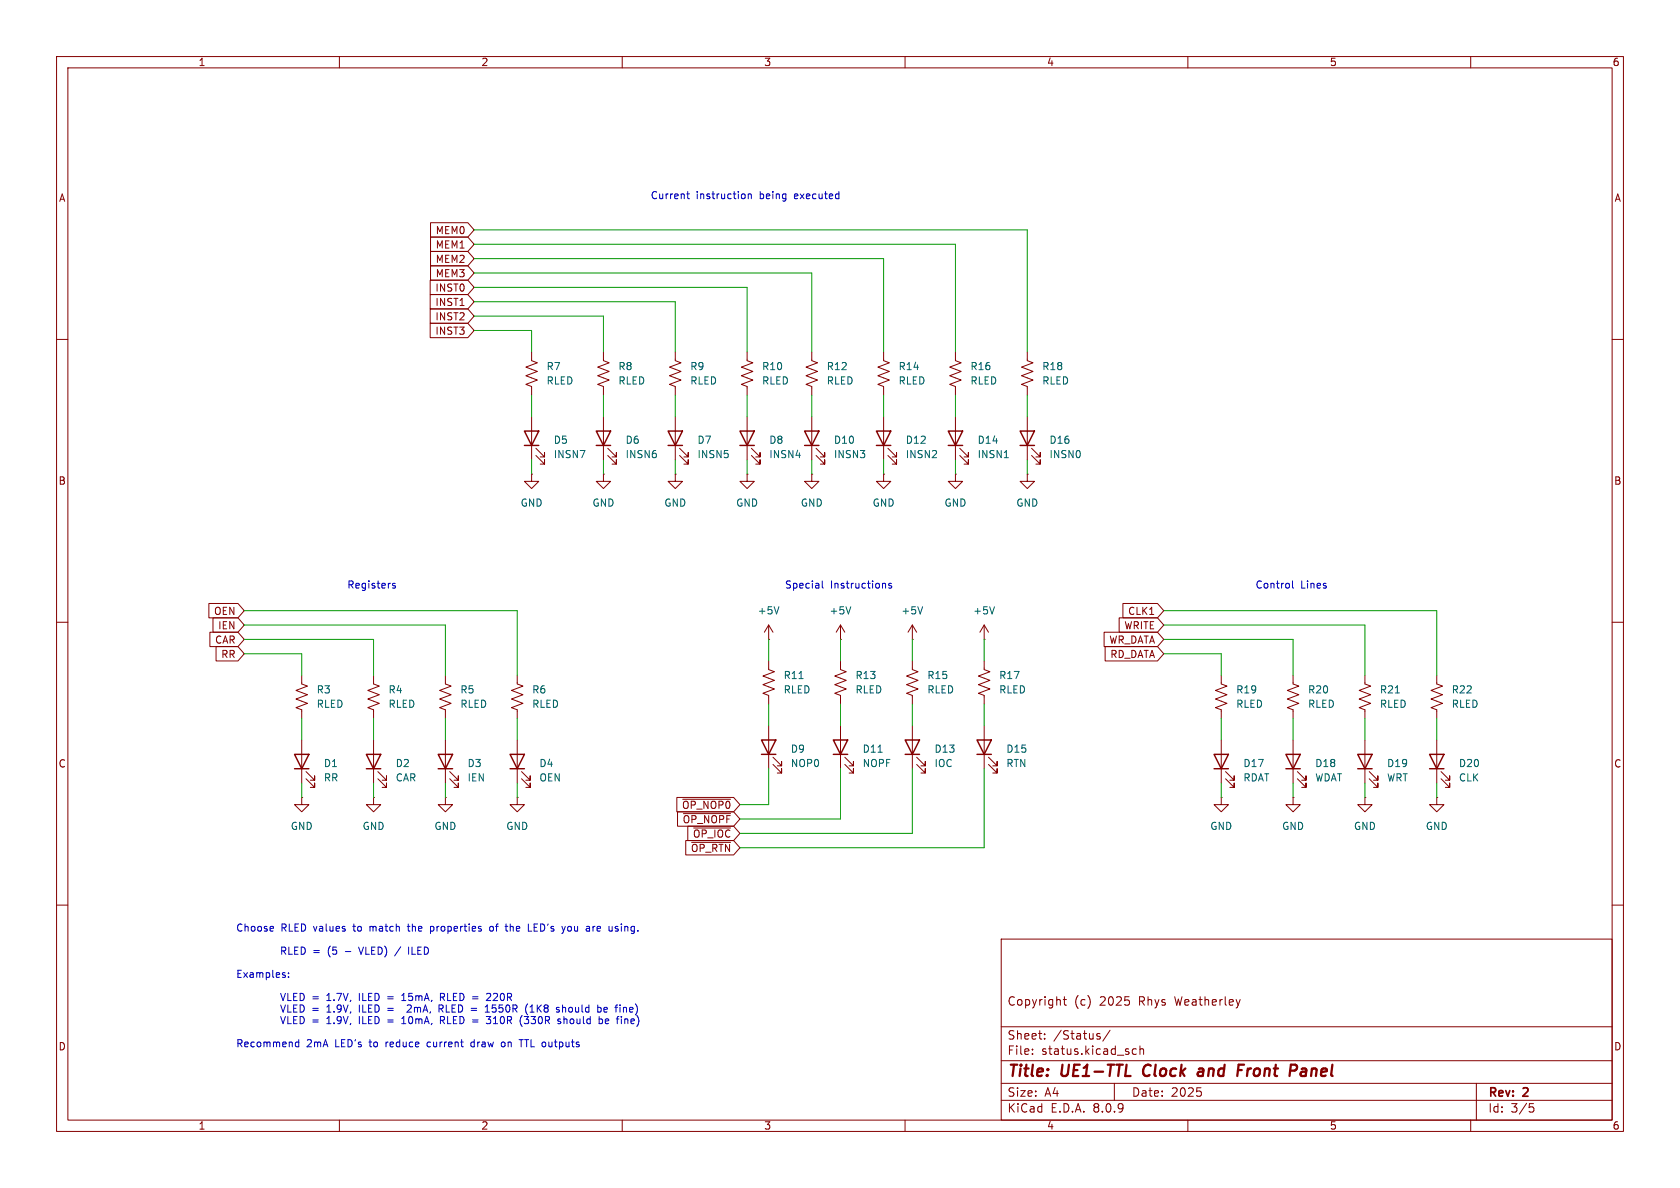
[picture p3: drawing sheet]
<svg xmlns="http://www.w3.org/2000/svg" width="297mm" height="210mm" viewBox="0 0 297 210" stroke-linecap="round" stroke-linejoin="round" font-family="sans-serif">
<g fill="none" stroke="#840000" stroke-width=".18">
<path d="M10 10h277v190h-277zM12 12h273v186h-273zM60 10v2M110 10v2M160 10v2M210 10v2M260 10v2M76.1 39.4h6.6l1.1 1.2-1.1 1.3h-6.6zM76.1 49.5h6.6l1.1 1.3-1.1 1.3h-6.6zM76.1 52.1h6.6l1.1 1.2-1.1 1.3h-6.6zM76.1 57.1h6.6l1.1 1.3-1.1 1.3h-6.6zM76.1 54.6h6.6l1.1 1.3-1.1 1.3h-6.6z"/>
<path d="M76.1 47h6.6l1.1 1.3-1.1 1.2h-6.6zM76.1 41.9h6.6l1.1 1.3-1.1 1.3h-6.6zM76.1 44.4h6.6l1.1 1.3-1.1 1.3h-6.6zM10 60h2M94 62.2v1.6l1 .3-2 .8 2 .8-2 .7 2 .8-2 .7 1 .4v1.6M94 73.7v7.6M94.7 79.2l1.6 1.6v-.8v.8h-.8M106.7 62.2v1.6l1 .3-2 .8 2 .8-2 .7 2 .8-2 .7 1 .4v1.6M106.7 73.7v7.6M107.4 79.2l1.6 1.6v-.8v.8h-.8M119.4 62.2v1.6l1 .3-2 .8 2 .8-2 .7 2 .8-2 .7 1 .4v1.6M119.4 73.7v7.6"/>
<path d="M120.1 79.2l1.6 1.6v-.8v.8h-.8M132.1 62.2v1.6l1 .3-2 .8 2 .8-2 .7 2 .8-2 .7 1 .4v1.6M132.1 73.7v7.6M132.8 79.2l1.6 1.6v-.8v.8h-.8M143.5 62.2v1.6l1 .3-2 .8 2 .8-2 .7 2 .8-2 .7 1 .4v1.6M143.5 73.7v7.6M144.3 79.2l1.5 1.6v-.8v.8h-.8M156.2 62.2v1.6l1 .3-2 .8 2 .8-2 .7 2 .8-2 .7 1 .4v1.6M156.2 73.7v7.6M157 79.2l1.5 1.6v-.8v.8h-.8M168.9 62.2v1.6l1 .3-2 .8 2 .8-2 .7 2 .8-2 .7 1 .4v1.6M168.9 73.7v7.6"/>
<path d="M169.7 79.2l1.5 1.6v-.8v.8h-.8M181.6 62.2v1.6l1 .3-2 .8 2 .8-2 .7 2 .8-2 .7 1 .4v1.6M181.6 73.7v7.6M182.4 79.2l1.5 1.6v-.8v.8h-.8M285 60h2M94 83.8v1.3h1.2l-1.2 1.3-1.3-1.3h1.3M94 83.8h.1M94.7 80.5l1.6 1.5v-.7v.7h-.8M106.7 83.8v1.3h1.2l-1.2 1.3-1.3-1.3h1.3M106.7 83.8h.1M107.4 80.5l1.6 1.5v-.7v.7h-.8M119.4 83.8v1.3h1.2l-1.2 1.3-1.3-1.3h1.3"/>
<path d="M119.4 83.8h.1M120.1 80.5l1.6 1.5v-.7v.7h-.8M132.1 83.8v1.3h1.2l-1.2 1.3-1.3-1.3h1.3M132.1 83.8h.1M132.8 80.5l1.6 1.5v-.7v.7h-.8M143.5 83.8v1.3h1.3l-1.3 1.3-1.3-1.3h1.3M143.5 83.8h.1M144.3 80.5l1.5 1.5v-.7v.7h-.8M156.2 83.8v1.3h1.3l-1.3 1.3-1.3-1.3h1.3M156.2 83.8h.1M157 80.5l1.5 1.5v-.7v.7h-.8M168.9 83.8v1.3h1.3l-1.3 1.3-1.3-1.3h1.3"/>
<path d="M168.9 83.8h.1M169.7 80.5l1.5 1.5v-.7v.7h-.8M181.6 83.8v1.3h1.3l-1.3 1.3-1.3-1.3h1.3M181.6 83.8h.1M182.4 80.5l1.5 1.5v-.7v.7h-.8M10 110h2M36.9 106.7h5.2l1.1 1.3-1.1 1.2h-5.2zM37.1 111.8h5l1.1 1.2-1.1 1.3h-5zM37.7 109.2h4.4l1.1 1.3-1.1 1.3h-4.4zM38.2 114.3h3.9l1.1 1.3-1.1 1.2h-3.9zM53.3 119.4v1.5l1.1 .4-2.1 .7 2.1 .8-2.1 .8 2.1 .7-2.1 .8 1 .4v1.5M66 119.4v1.5l1.1 .4-2.1 .7 2.1 .8-2.1 .8 2.1 .7-2.1 .8 1 .4v1.5"/>
<path d="M78.7 119.4v1.5l1.1 .4-2.1 .7 2.1 .8-2.1 .8 2.1 .7-2.1 .8 1 .4v1.5M91.4 119.4v1.5l1.1 .4-2.1 .7 2.1 .8-2.1 .8 2.1 .7-2.1 .8 1 .4v1.5M135.9 113h.1M135.9 116.8v1.6l1 .3-2 .8 2 .8-2 .7 2 .8-2 .8 1 .3v1.6M135.9 110.5v2.5M135.9 110.5l-.8 1.3M135.9 110.5l.8 1.3M148.6 116.8v1.6l1 .3-2 .8 2 .8-2 .7 2 .8-2 .8 1 .3v1.6M148.6 113h.1M148.6 110.5v2.5M148.6 110.5l-.8 1.3M148.6 110.5l.8 1.3"/>
<path d="M161.3 113h.1M161.3 116.8v1.6l1 .3-2 .8 2 .8-2 .7 2 .8-2 .8 1 .3v1.6M161.3 110.5v2.5M161.3 110.5l-.8 1.3M161.3 110.5l.8 1.3M174 113h.1M174 116.8v1.6l1 .3-2 .8 2 .8-2 .7 2 .8-2 .8 1 .3v1.6M174 110.5l-.8 1.3M174 110.5v2.5M174 110.5l.8 1.3M195.2 111.8h9.4l1.1 1.2-1.1 1.3h-9.4zM195.4 114.3h9.2l1.1 1.3-1.1 1.2h-9.2z"/>
<path d="M197.9 109.2h6.7l1.1 1.3-1.1 1.3h-6.7zM198.5 106.7h6.1l1.1 1.3-1.1 1.2h-6.1zM215.9 119.4v1.5l1 .4-2 .7 2 .8-2 .8 2 .7-2 .8 1 .4v1.5M228.6 119.4v1.5l1 .4-2 .7 2 .8-2 .8 2 .7-2 .8 1 .4v1.5M241.3 119.4v1.5l1 .4-2 .7 2 .8-2 .8 2 .7-2 .8 1 .4v1.5M254 119.4v1.5l1 .4-2 .7 2 .8-2 .8 2 .7-2 .8 1 .4v1.5M285 110h2M53.3 130.8v7.6M54.1 137.7l1.5 1.5v-.8v.8h-.7M54.1 136.4l1.5 1.5v-.7v.7h-.7M66 130.8v7.6M66.8 137.7l1.5 1.5v-.8v.8h-.7"/>
<path d="M66.8 136.4l1.5 1.5v-.7v.7h-.7M78.7 130.8v7.6M79.5 137.7l1.5 1.5v-.8v.8h-.7M79.5 136.4l1.5 1.5v-.7v.7h-.7M91.4 130.8v7.6M92.2 137.7l1.5 1.5v-.8v.8h-.7M92.2 136.4l1.5 1.5v-.7v.7h-.7M135.9 128.3v7.6M136.7 135.1l1.5 1.6v-.8v.8h-.8M136.7 133.9l1.5 1.5v-.8v.8h-.8M148.6 128.3v7.6M149.4 135.1l1.5 1.6v-.8v.8h-.8"/>
<path d="M149.4 133.9l1.5 1.5v-.8v.8h-.8M161.3 128.3v7.6M162.1 135.1l1.5 1.6v-.8v.8h-.8M162.1 133.9l1.5 1.5v-.8v.8h-.8M174 128.3v7.6M174.8 135.1l1.5 1.6v-.8v.8h-.8M174.8 133.9l1.5 1.5v-.8v.8h-.8M215.9 130.8v7.6M216.7 137.7l1.5 1.5v-.8v.8h-.8M216.7 136.4l1.5 1.5v-.7v.7h-.8M228.6 130.8v7.6M229.4 137.7l1.5 1.5v-.8v.8h-.8"/>
<path d="M229.4 136.4l1.5 1.5v-.7v.7h-.8M241.3 130.8v7.6M242.1 137.7l1.5 1.5v-.8v.8h-.8M242.1 136.4l1.5 1.5v-.7v.7h-.8M254 130.8v7.6M254.8 137.7l1.5 1.5v-.8v.8h-.8M254.8 136.4l1.5 1.5v-.7v.7h-.8M53.3 141v1.2h1.3l-1.3 1.3-1.2-1.3h1.2M53.3 141h.1M66 141v1.2h1.3l-1.3 1.3-1.2-1.3h1.2M66 141h.1M78.7 141v1.2h1.3l-1.3 1.3-1.2-1.3h1.2"/>
<path d="M78.7 141h.1M91.4 141v1.2h1.3l-1.3 1.3-1.2-1.3h1.2M91.4 141h.1M119.7 141h10l1.1 1.2-1.1 1.3h-10zM119.8 143.5h9.9l1.1 1.3-1.1 1.3h-9.9zM120.7 141.3h8.5M120.8 143.8h8.4M121.2 148.6h8.5l1.1 1.3-1.1 1.2h-8.5zM121.6 146h8.1l1.1 1.3-1.1 1.3h-8.1zM122.3 148.9h6.9M122.6 146.4h6.6M215.9 141v1.2h1.3l-1.3 1.3-1.3-1.3h1.3"/>
<path d="M215.9 141h.1M228.6 141v1.2h1.3l-1.3 1.3-1.3-1.3h1.3M228.6 141h.1M241.3 141v1.2h1.3l-1.3 1.3-1.3-1.3h1.3M241.3 141h.1M254 141v1.2h1.3l-1.3 1.3-1.3-1.3h1.3M254 141h.1M10 160h2M177 166h108v32h-108zM188 176.7h.5M188.2 176.2v1.3l.3 .2M285 160h2"/>
<path d="M60 198v2M110 198v2M160 198v2M177 194.5h108M177 191.5h108M177 187.5h108M177 181.5h108M182.5 186.3v.1M182.5 185.5v.1M184.7 183.6v.1M184.7 182.8v.1M194 183.1l.5 .2v.1v.2l-.5 .1"/>
<path d="M194 182.8h.5M196.2 182.1l-1.2 2M197 191.5v3M200.9 185.5l-.4-.1-.3 .3v.4l.1 .2h.6M201.5 185.5l.2-.1 .4 .1 .1 .9M201.5 184.9v1.5M210 198v2M211.6 192.3h.7M212.2 192.9l.2 .3-.2 .5M260 198v2M261 191.5v6.5M270.4 195.1h.7"/>
<path d="M270.5 195.7h.4l.3 .3-.2 .5-.5 .1"/>
</g>
<path d="M202.4 188.5a1.27 1.27 0 0 0 0 1.6M211.8 190.1l.2 .1 .6-.1M211.9 189l.2-.1 .6 .1M212.7 189.4h-.6l-.4 .3M219 188.2h.9M230.7 188.9l-.6 .1M230.7 189.4h-.4a.4 .4 0 0 0-.4 .4 .4 .4 0 0 0 .3 .4h.4" fill="none" stroke="#840000" stroke-width=".4"/>
<g fill="none" stroke="#840000" stroke-width=".25">
<path d="M92.7 76.2h2.5l-1.2 2.5zM92.7 78.7h2.5M105.4 76.2h2.5l-1.2 2.5zM105.4 78.7h2.5M118.1 76.2h2.5l-1.2 2.5zM118.1 78.7h2.5M130.8 76.2h2.5l-1.2 2.5zM130.8 78.7h2.5M142.2 76.2h2.6l-1.3 2.5zM142.2 78.7h2.6M154.9 76.2h2.6l-1.3 2.5zM154.9 78.7h2.6"/>
<path d="M167.6 76.2h2.6l-1.3 2.5zM167.6 78.7h2.6M180.3 76.2h2.6l-1.3 2.5zM180.3 78.7h2.6M52.1 133.4h2.5l-1.3 2.5zM52.1 135.9h2.5M64.8 133.4h2.5l-1.3 2.5zM64.8 135.9h2.5M77.5 133.4h2.5l-1.3 2.5zM77.5 135.9h2.5M90.2 133.4h2.5l-1.3 2.5zM90.2 135.9h2.5"/>
<path d="M134.6 130.8h2.6l-1.3 2.6zM134.6 133.4h2.6M147.3 130.8h2.6l-1.3 2.6zM147.3 133.4h2.6M160 130.8h2.6l-1.3 2.6zM160 133.4h2.6M172.7 130.8h2.6l-1.3 2.6zM172.7 133.4h2.6M214.6 133.4h2.6l-1.3 2.5zM214.6 135.9h2.6M227.3 133.4h2.6l-1.3 2.5zM227.3 135.9h2.6"/>
<path d="M240 133.4h2.6l-1.3 2.5zM240 135.9h2.6M252.7 133.4h2.6l-1.3 2.5zM252.7 135.9h2.6"/>
</g>
<path d="M177.5 80.9h.8M137.7 107.3l-.4 1.2M141.3 120h.7M150.4 107.3l-.4 1.2M163.1 107.3l-.4 1.2M175.8 107.3l-.4 1.2M155.2 133h.8M246.7 122.5h.7" fill="none" stroke="#006464" stroke-width=".18"/>
<g fill="none" stroke="#0000c2" stroke-width=".18">
<path d="M121.4 34.3h.5M121.6 33.9v1l.3 .2M131.6 34.3l.1 .2-.1 .6M132.3 34.4l.2-.1h.3v.8M132.3 34.3v.8M69.9 103.2l-.3-.1-.2 .2v.2l.5 .1v.3h-.5M145.4 102.7v1.1l.2 .2M156.4 103.1l.2 .2v.7M157.6 103.2l-.3-.1-.2 .2 .1 .2 .4 .1v.3h-.5M228.5 102.7v1.1l.2 .2M48.3 163.8v.3l-.6 .1M49.6 175.6l.4 1.3 .5-1.3"/>
<path d="M49.6 177.6l.4 1.3 .5-1.3M49.6 179.7l.4 1.3 .5-1.3M49.8 168.1l.6-.1 .1-.2v-.3l-.7-.1v1.3M50.1 168.1l.4 .6M50.3 172.4l.2 .1-.2 .3M50.3 171.9l.1 .1M51 172.7v.1M51 172v.1M57.8 176.9h.7M57.8 178.9h.7M58.8 168.6l.5 .1M59.1 176.8v.1"/>
<path d="M59.1 178.8v.1M59.5 167.4h-.6l-.1 .6 .5-.1M61 168.2h1M63.4 167.4l.4 1.3 .5-1.3M64.1 175.6v1.3h.6M64.1 177.6v1.3h.6M64.1 179.7v1.3h.6M64.7 167.4v1.3h.6M71.1 175.9l.3-.3v1.3M71.1 180l.3-.3v1.3M72 163.8h.5M72 177.8l.5-.2 .2 .4-.8 .9h.8"/>
<path d="M72.2 163.3v1.2M72.2 176.8l.2 .1 .5-.1M72.8 168.7h.6M72.9 175.6h-.6l-.1 .6 .2-.1 .5 .1M72.9 179.9l-.2-.2a.68 .68 0 0 0-.5 .6 .68 .68 0 0 0 .5 .7l.2-.3M73.3 178.1v.8M73.3 178.2l.3-.1 .2 .2M73.8 178.3v.6M73.9 168h.4M74 178.1l-.2 .2M74.5 167.4h-.6v1.3h.6M76.1 163.8v1.2"/>
<path d="M76.1 164.5l.4 .1M76.5 163.8h-.4M78.9 178.9h.6M79.1 175.6v1.3h.6M79.1 179.7v1.3h.6M87.1 163.8h-.3l-.2 .2v.5l.2 .1 .3-.1M87.7 175.6l.3 .2-.1 .3-.7 .8h.8M88.2 178.8l.5 .1M88.9 177.6h-.6l-.1 .7 .5-.2M89.3 163.8h.5M89.7 164.6h.1M93.4 164.6h.6"/>
<path d="M93.9 179.7h.8l-.5 .5h.4M95 177.6v1.3M95.2 178.2l.5 .7M95.7 177.6l-.7 .8M100.6 163.8l-.2 .2v.4l.2 .2M100.7 178.1h.3l.2 .2v.4l-.2 .2h-.3l-.2-.2zM104.8 163.8v.8M105.1 163.8l-.3 .2M108.7 178.1h.5M108.8 164.5h.4M109.2 163.8h-.3l-.1 .1v.2l.4 .1M111.8 178.1l.1 .3-.6 .1"/>
<path d="M52.8 183.8v1.3M52.8 184.3l-.3-.1-.3 .2 .1 .6h.5M57.8 181h.7M59.1 180.8v.2M75.7 184.2l-.2 .2v.4l.2 .3M83.7 184.2l-.3 .1-.2 .1 .1 .5 .4 .2M87.2 181h.8M89.2 184.3l-.3-.1-.3 .2 .1 .5 .2 .2 .3-.1M91.8 183.8h.7M93.9 180.8l.2 .2 .5-.1M101.4 180.2l-.4-.1-.2 .3 .1 .5 .3 .1 .2-.2M111.7 180.1l.4 .1v.2l-.6 .1"/>
<path d="M112.1 180.9l-.4 .1"/>
</g>
<g fill="none" stroke="#009600" stroke-width=".18">
<path d="M83.8 48.3h59.7v13.9M83.8 53.3h35.6v8.9M83.8 40.6h97.8v21.6M83.8 55.9h22.9v6.3M83.8 45.7h72.4v16.5M83.8 43.2h85.1v19M83.8 50.8h48.3v11.4M83.8 58.4h10.2v3.8M94 69.9v3.8M106.7 69.9v3.8M119.4 69.9v3.8M132.1 69.9v3.8"/>
<path d="M143.5 69.9v3.8M156.2 69.9v3.8M168.9 69.9v3.8M181.6 69.9v3.8M94 81.3v2.5M106.7 81.3v2.5M119.4 81.3v2.5M132.1 81.3v2.5M143.5 81.3v2.5M156.2 81.3v2.5M168.9 81.3v2.5M181.6 81.3v2.5"/>
<path d="M43.2 115.6h10.1v3.8M43.2 110.5h35.5v8.9M43.2 108h48.2v11.4M43.2 113h22.8v6.4M135.9 113v3.8M148.6 113v3.8M161.3 113v3.8M174 113v3.8M205.7 108h48.3v11.4M205.7 110.5h35.6v8.9M205.7 113h22.9v6.4M205.7 115.6h10.2v3.8"/>
<path d="M53.3 127v3.8M53.3 138.4v2.6M66 127v3.8M66 138.4v2.6M78.7 127v3.8M78.7 138.4v2.6M91.4 127v3.8M91.4 138.4v2.6M135.9 124.5v3.8M135.9 135.9v6.3h-5.1M148.6 124.5v3.8M148.6 135.9v8.9h-17.8"/>
<path d="M161.3 124.5v3.8M161.3 135.9v11.4h-30.5M174 124.5v3.8M174 135.9v14h-43.2M215.9 127v3.8M215.9 138.4v2.6M228.6 127v3.8M228.6 138.4v2.6M241.3 127v3.8M241.3 138.4v2.6M254 127v3.8M254 138.4v2.6"/>
</g>
<g font-size="2.8" fill="#840000">
<text x="178" y="190.9">Title:</text>
<text x="187.7" y="190.9">UE1-TTL</text>
<text x="202.9" y="190.9">Clock</text>
<text x="213.4" y="190.9">and</text>
<text x="221.2" y="190.9">Front</text>
<text x="231.2" y="190.9">Panel</text>
</g>
<g font-size="2.1" fill="#840000">
<text x="178" y="178">Copyright</text>
<text x="189.9" y="178">(c)</text>
<text x="194.5" y="178">2025</text>
<text x="201.5" y="178">Rhys</text>
<text x="208" y="178">Weatherley</text>
<text x="178" y="184">Sheet:</text>
<text x="186.2" y="184">/Status/</text>
<text x="178" y="186.7">File:</text>
<text x="184.1" y="186.7">status.kicad_sch</text>
<text x="178" y="196.9">KiCad</text>
<text x="178" y="194.1">Size:</text>
<text x="184.7" y="194.1">A4</text>
<text x="185.7" y="196.9">E.D.A.</text>
<text x="193.3" y="196.9">8.0.9</text>
<text x="200" y="194.1">Date:</text>
<text x="207" y="194.1">2025</text>
<text x="263" y="194.3">Rev:</text>
<text x="263" y="196.9">Id:</text>
<text x="267.1" y="196.9">3/5</text>
<text x="269.4" y="194.3">2</text>
</g>
<g font-size="1.8" fill="#840000">
<text x="35" y="11.9">1</text>
<text x="85" y="11.9">2</text>
<text x="135" y="11.9">3</text>
<text x="185" y="11.9">4</text>
<text x="235" y="11.9">5</text>
<text x="285" y="11.9">6</text>
<text x="10.3" y="35.9">A</text>
<text x="285.3" y="35.9">A</text>
<text x="76.9" y="41.6">MEM0</text>
<text x="76.9" y="44.1">MEM1</text>
<text x="76.9" y="46.7">MEM2</text>
<text x="76.9" y="51.8">INST0</text>
<text x="76.9" y="49.2">MEM3</text>
<text x="76.9" y="54.3">INST1</text>
<text x="76.9" y="59.4">INST3</text>
<text x="76.9" y="56.8">INST2</text>
<text x="10.3" y="85.9">B</text>
<text x="285.3" y="85.9">B</text>
<text x="37.7" y="108.9">OEN</text>
<text x="37.9" y="114">CAR</text>
<text x="38.5" y="111.4">IEN</text>
<text x="196" y="114">WR_DATA</text>
<text x="198.7" y="111.4">WRITE</text>
<text x="199.3" y="108.9">CLK1</text>
<text x="39" y="116.5">RR</text>
<text x="196.2" y="116.5">RD_DATA</text>
<text x="10.3" y="135.9">C</text>
<text x="285.3" y="135.9">C</text>
<text x="120.5" y="143.2">~{OP_NOP0}</text>
<text x="120.6" y="145.7">~{OP_NOPF}</text>
<text x="122.4" y="148.3">~{OP_IOC}</text>
<text x="122" y="150.8">~{OP_RTN}</text>
<text x="10.3" y="185.9">D</text>
<text x="285.3" y="185.9">D</text>
<text x="35" y="199.9">1</text>
<text x="85" y="199.9">2</text>
<text x="135" y="199.9">3</text>
<text x="185" y="199.9">4</text>
<text x="235" y="199.9">5</text>
<text x="285" y="199.9">6</text>
</g>
<g font-size="1.8" fill="#0000c2">
<text x="114.9" y="35.4">Current</text>
<text x="123.1" y="35.4">instruction</text>
<text x="134.4" y="35.4">being</text>
<text x="140.7" y="35.4">executed</text>
<text x="61.3" y="104.2">Registers</text>
<text x="138.7" y="104.2">Special</text>
<text x="146.8" y="104.2">Instructions</text>
<text x="221.9" y="104.2">Control</text>
<text x="229.9" y="104.2">Lines</text>
<text x="41.7" y="164.9">Choose</text>
<text x="49.7" y="164.9">RLED values</text>
<text x="62.8" y="164.9">to</text>
<text x="65.8" y="164.9">match</text>
<text x="72.8" y="164.9">the</text>
<text x="76.9" y="164.9">properties</text>
<text x="87.6" y="164.9">of</text>
<text x="90.7" y="164.9">the</text>
<text x="94.8" y="164.9">LED's</text>
<text x="101.1" y="164.9">you</text>
<text x="105.5" y="164.9">are</text>
<text x="109.7" y="164.9">using.</text>
<text x="41.7" y="173.1">Examples:</text>
<text x="51" y="169">RLED =</text>
<text x="59.7" y="169">(5</text>
<text x="65.6" y="169">VLED)</text>
<text x="72.2" y="169">/</text>
<text x="74.7" y="169">ILED</text>
<text x="51" y="177.2">VLED =</text>
<text x="51" y="179.2">VLED =</text>
<text x="59.5" y="177.2">1.7V,</text>
<text x="59.5" y="179.2">1.9V,</text>
<text x="65.4" y="177.2">ILED</text>
<text x="65.4" y="179.2">ILED</text>
<text x="70.6" y="177.2">=</text>
<text x="73.3" y="177.2">15mA,</text>
<text x="74.5" y="179.2">2mA,</text>
<text x="80.3" y="179.2">RLED =</text>
<text x="80.3" y="177.2">RLED =</text>
<text x="88.9" y="179.2">1550R</text>
<text x="88.9" y="177.2">220R</text>
<text x="96.2" y="179.2">(1K8</text>
<text x="101.9" y="179.2">should</text>
<text x="109.3" y="179.2">be</text>
<text x="112.7" y="179.2">fine)</text>
<text x="41.7" y="185.3">Recommend</text>
<text x="51" y="181.2">VLED =</text>
<text x="54.2" y="185.3">2mA</text>
<text x="59.4" y="185.3">LED's</text>
<text x="59.5" y="181.2">1.9V,</text>
<text x="65.4" y="181.2">ILED</text>
<text x="65.6" y="185.3">to</text>
<text x="68.7" y="185.3">reduce</text>
<text x="70.6" y="181.2">=</text>
<text x="73.3" y="181.2">10mA,</text>
<text x="76.2" y="185.3">current</text>
<text x="80.3" y="181.2">RLED =</text>
<text x="84.1" y="185.3">draw</text>
<text x="88.9" y="181.2">310R</text>
<text x="89.7" y="185.3">on</text>
<text x="93.2" y="185.3">TTL outputs</text>
<text x="95" y="181.2">(330R</text>
<text x="101.9" y="181.2">should</text>
<text x="109.4" y="181.2">be</text>
<text x="112.8" y="181.2">fine)</text>
</g>
<g font-size="1.8" fill="#006464">
<text x="96.5" y="65.6">R7</text>
<text x="109.2" y="65.6">R8</text>
<text x="121.9" y="65.6">R9</text>
<text x="134.6" y="65.6">R10</text>
<text x="146.1" y="65.6">R12</text>
<text x="158.8" y="65.6">R14</text>
<text x="171.5" y="65.6">R16</text>
<text x="184.2" y="65.6">R18</text>
<text x="96.5" y="68.2">RLED</text>
<text x="109.2" y="68.2">RLED</text>
<text x="121.9" y="68.2">RLED</text>
<text x="134.6" y="68.2">RLED</text>
<text x="146.1" y="68.2">RLED</text>
<text x="158.8" y="68.2">RLED</text>
<text x="171.5" y="68.2">RLED</text>
<text x="184.2" y="68.2">RLED</text>
<text x="97.8" y="78.7">D5</text>
<text x="97.8" y="81.2">INSN7</text>
<text x="110.5" y="78.7">D6</text>
<text x="110.5" y="81.2">INSN6</text>
<text x="123.2" y="78.7">D7</text>
<text x="123.2" y="81.2">INSN5</text>
<text x="135.9" y="78.7">D8</text>
<text x="135.9" y="81.2">INSN4</text>
<text x="147.3" y="78.7">D10</text>
<text x="147.3" y="81.2">INSN3</text>
<text x="160" y="78.7">D12</text>
<text x="160" y="81.2">INSN2</text>
<text x="172.7" y="78.7">D14</text>
<text x="172.7" y="81.2">INSN1</text>
<text x="185.4" y="78.7">D16</text>
<text x="185.4" y="81.2">INSN0</text>
<text x="91.9" y="89.8">GND</text>
<text x="104.6" y="89.8">GND</text>
<text x="117.3" y="89.8">GND</text>
<text x="130" y="89.8">GND</text>
<text x="141.5" y="89.8">GND</text>
<text x="154.2" y="89.8">GND</text>
<text x="166.9" y="89.8">GND</text>
<text x="179.6" y="89.8">GND</text>
<text x="133.9" y="108.8">+5V</text>
<text x="146.6" y="108.8">+5V</text>
<text x="159.3" y="108.8">+5V</text>
<text x="172" y="108.8">+5V</text>
<text x="55.9" y="122.8">R3</text>
<text x="55.9" y="125.3">RLED</text>
<text x="68.6" y="122.8">R4</text>
<text x="68.6" y="125.3">RLED</text>
<text x="81.3" y="122.8">R5</text>
<text x="81.3" y="125.3">RLED</text>
<text x="94" y="122.8">R6</text>
<text x="94" y="125.3">RLED</text>
<text x="138.4" y="122.8">RLED</text>
<text x="138.4" y="120.2">R11</text>
<text x="151.1" y="122.8">RLED</text>
<text x="151.1" y="120.2">R13</text>
<text x="163.8" y="122.8">RLED</text>
<text x="163.8" y="120.2">R15</text>
<text x="176.5" y="122.8">RLED</text>
<text x="176.5" y="120.2">R17</text>
<text x="218.4" y="125.3">RLED</text>
<text x="218.4" y="122.8">R19</text>
<text x="231.1" y="125.3">RLED</text>
<text x="231.1" y="122.8">R20</text>
<text x="243.8" y="125.3">RLED</text>
<text x="243.8" y="122.8">R21</text>
<text x="256.5" y="125.3">RLED</text>
<text x="256.5" y="122.8">R22</text>
<text x="57.2" y="135.8">D1</text>
<text x="69.9" y="135.8">D2</text>
<text x="82.6" y="135.8">D3</text>
<text x="95.3" y="135.8">D4</text>
<text x="139.7" y="133.3">D9</text>
<text x="139.7" y="135.8">NOP0</text>
<text x="152.4" y="133.3">D11</text>
<text x="152.4" y="135.8">NOPF</text>
<text x="165.1" y="135.8">IOC</text>
<text x="165.1" y="133.3">D13</text>
<text x="177.8" y="135.8">RTN</text>
<text x="177.8" y="133.3">D15</text>
<text x="219.7" y="135.8">D17</text>
<text x="232.4" y="135.8">D18</text>
<text x="245.1" y="135.8">D19</text>
<text x="257.8" y="135.8">D20</text>
<text x="57.2" y="138.3">RR</text>
<text x="69.9" y="138.3">CAR</text>
<text x="82.6" y="138.3">IEN</text>
<text x="95.3" y="138.3">OEN</text>
<text x="219.7" y="138.3">RDAT</text>
<text x="232.4" y="138.3">WDAT</text>
<text x="245.1" y="138.3">WRT</text>
<text x="257.8" y="138.3">CLK</text>
<text x="51.3" y="146.9">GND</text>
<text x="64" y="146.9">GND</text>
<text x="76.7" y="146.9">GND</text>
<text x="89.4" y="146.9">GND</text>
<text x="213.9" y="146.9">GND</text>
<text x="226.6" y="146.9">GND</text>
<text x="239.3" y="146.9">GND</text>
<text x="252" y="146.9">GND</text>
</g>
</svg>
